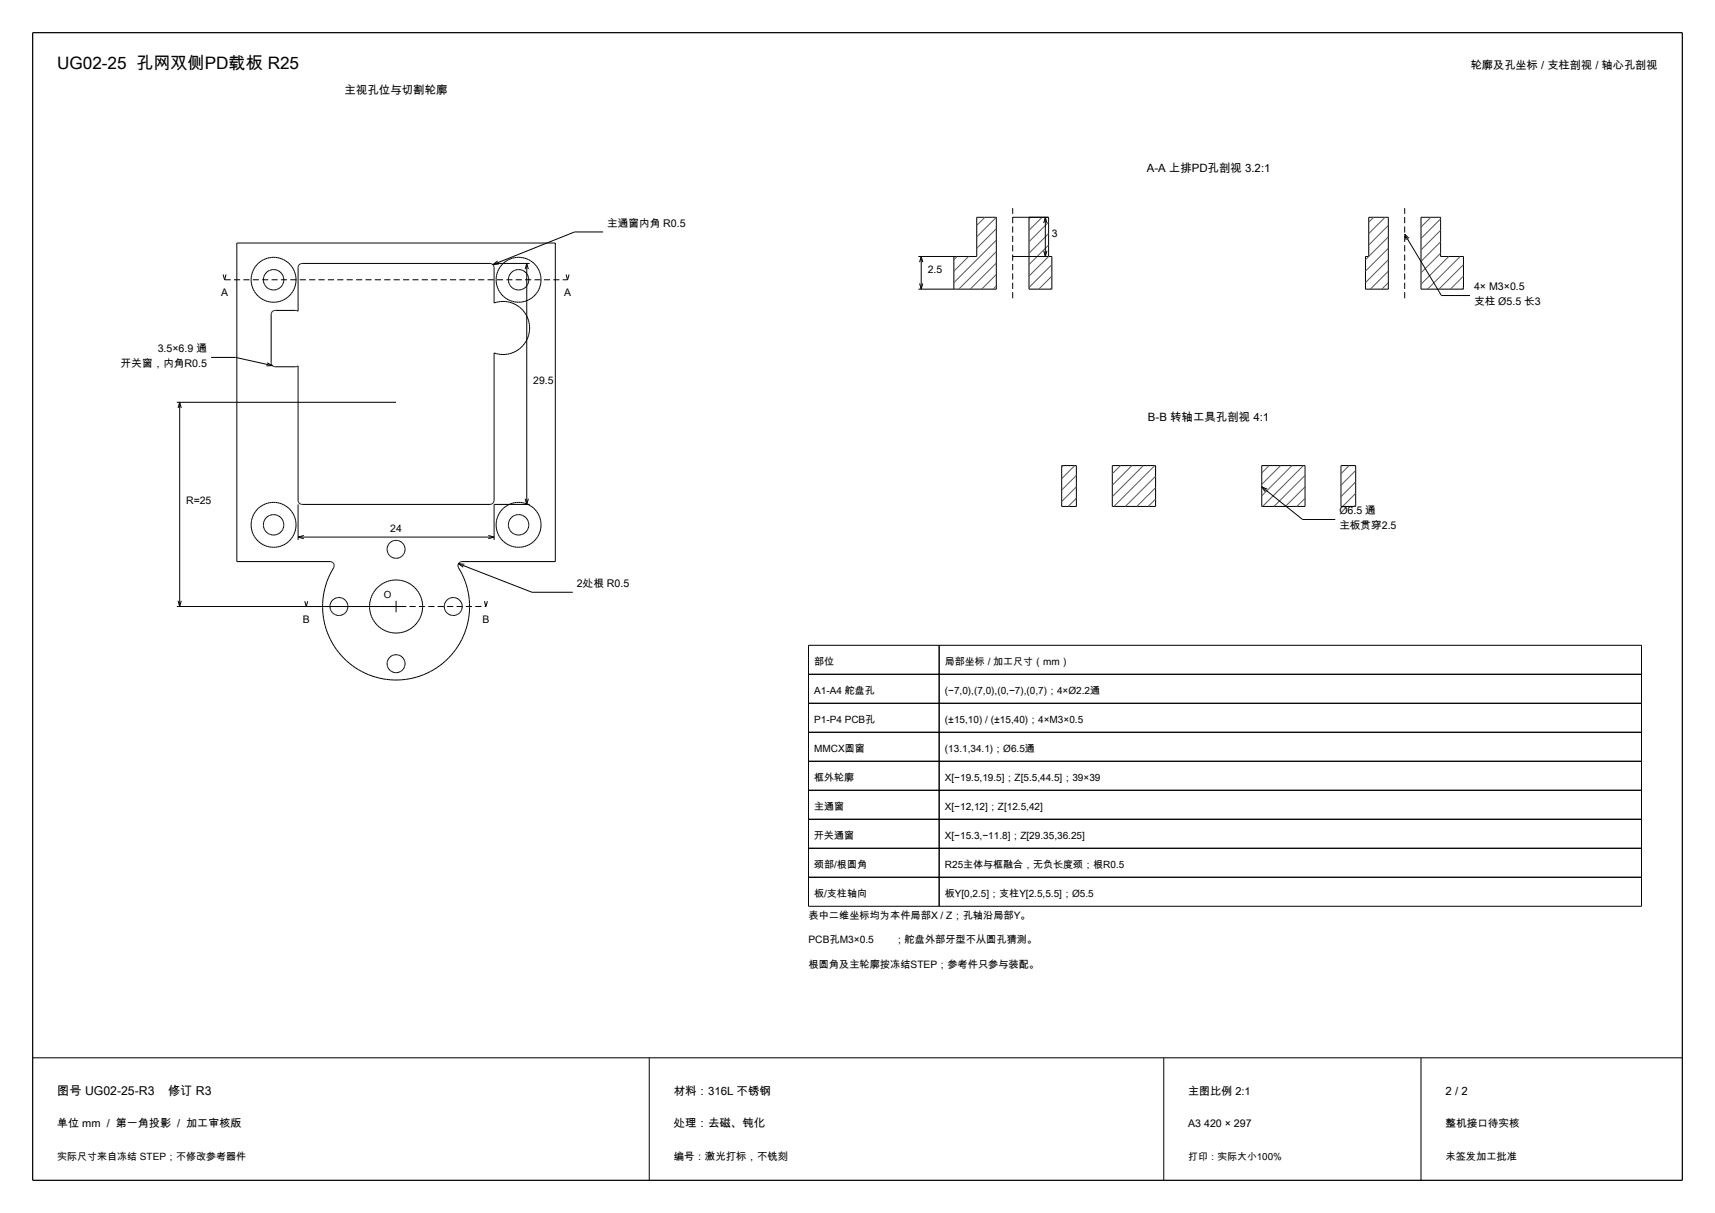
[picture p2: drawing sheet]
<svg xmlns="http://www.w3.org/2000/svg" width="420mm" height="297mm" viewBox="0 0 420 297" stroke-linecap="round" stroke-linejoin="round" font-family="sans-serif">
<path d="M8 8h404v281h-404z" fill="none" stroke="#000" stroke-width=".3"/>
<path d="M8 259h404" fill="none" stroke="#000" stroke-width=".25"/>
<g fill="none" stroke="#000" stroke-width=".24">
<path d="M58 59.5h78v78h-22.8a1 1 0 0 0-.9 1.5 18 18 0 0 1-15.6 27.5 18 18 0 0 1-14.9-27.9 1 1 0 0 0-1-1.1h-22.8zM147.7 56.8h-7l-20 8M248 53.2h8.8v9.6h.8v8h-5.6v-17.6M256 53.2v9.6M256 53.2l-.4 1.4M256 53.2l.4 1.4M335.2 53.2h4.8v17.6h-5.6v-8h.8zM344 57.4l9 15h7M344 57.4l.4 1.4M344 57.4l1.1 1M348 53.2h4.8v9.6h5.6v8h-10.4zM54.6 67.2l.4 1.3 .4-1.3"/>
<path d="M120.7 64.8l.3 .7v8.7a6.5 6.5 0 0 1 8.7 6.1 6.5 6.5 0 0 1-8.7 6.1v36.1a1 1 0 0 1-1 1h-46a1 1 0 0 1-1-1v-32.9l-.6 .2h-5l-.7-.3M120.7 64.8l-.7-.3h-46a1 1 0 0 0-1 1v10.7l-.6-.2h-5a1 1 0 0 0-1 1v11.8l.3 .7M121 64.5h8.7M121.9 63.9l-1.2 .9M122.2 64.6l-1.5 .2M129 64.5v59M129 64.5l-.4 1.4M129 64.5l.4 1.4M138.6 67.2l.4 1.3 .4-1.3M224.9 62.8h14.3v-9.6h4.8v17.6h-19.1M225.2 69.4l.4 1.4M225.6 62.8v8"/>
<path d="M225.6 62.8l-.4 1.4M225.6 62.8l.4 1.4M226 69.4l-.4 1.4M233.6 62.8v8M248 62.8h8.7M255.6 61.4l.4 1.4M256.4 61.4l-.4 1.4M43.3 98.5h53.7M44 98.5v50M44 98.5l-.4 1.4M44 98.5l.4 1.4M51.7 87.5h6l9 2"/>
<path d="M65.4 88.8l1.3 .7M66.7 89.5l-1.5 .1M260 114h3.6v10h-3.6zM272.4 114h10.6v10h-10.6zM309 114h10.6v10h-10.6zM309 119.2l10 8h8M309 119.2l.8 1.2M309 119.2l1.3 .6M328.4 114h3.6v10h-3.6zM73 123.5v8.7M73 131.5h48M73 131.5l1.4 .4"/>
<path d="M74.4 131.1l-1.4 .4M112.3 138l18 7h10M112.3 138l1.1 .9M112.3 138l1.4 .2M119.6 131.1l1.4 .4M121 131.5l-1.4 .4M128.6 122.1l.4 1.4M129.4 122.1l-.4 1.4M129.7 123.5h-8.7v8.7M43.3 148.5h55.1M43.6 147.1l.4 1.4M44.4 147.1l-.4 1.4"/>
<path d="M74.6 147.2l.4 1.3 .4-1.3M97 147.1v2.8M118.6 147.2l.4 1.3 .4-1.3M198 158h204v63.9h-204zM230 158v63.9M198 165.1h204M198 172.2h204M198 179.3h204M198 186.4h204M198 193.5h204M198 200.6h204M198 207.7h204"/>
<path d="M198 214.8h204M159 259v30M285 259v30M348 259v30"/>
<circle cx="67" cy="68.5" r="2.5"/>
<circle cx="127" cy="68.5" r="2.5"/>
<circle cx="67" cy="128.5" r="2.5"/>
<circle cx="97" cy="134.5" r="2.2"/>
<circle cx="127" cy="128.5" r="2.5"/>
<circle cx="83" cy="148.5" r="2.2"/>
<circle cx="97" cy="148.5" r="6.5"/>
<circle cx="111" cy="148.5" r="2.2"/>
<circle cx="97" cy="162.5" r="2.2"/>
</g>
<g fill="none" stroke="#000" stroke-width=".24" stroke-dasharray="1.5 .8" stroke-linecap="butt">
<path d="M55 68.5h84M61.5 68.5v.5M61.5 68v.5M61.5 69l.1 .5M61.6 67.5l-.1 .5M61.6 69.5l.1 .5M61.7 67l-.1 .5M61.7 70l.2 .5M61.9 66.5l-.2 .5M61.9 70.5l.2 .5M62.1 66.1l-.2 .4M62.1 71l.2 .4"/>
<path d="M62.3 65.6l-.2 .5M62.3 71.4l.3 .4M62.6 65.2l-.3 .4M62.6 71.8l.3 .4M62.9 64.8l-.3 .4M62.9 72.2l.4 .4M63.3 64.4l-.4 .4M63.3 72.6l.4 .3M63.7 64.1l-.4 .3M63.7 72.9l.4 .3M64.1 63.8l-.4 .3M64.1 73.2l.4 .2"/>
<path d="M64.5 63.6l-.4 .2M64.5 73.4l.5 .2M65 63.4l-.5 .2M65 73.6l.5 .2M65.5 63.2l-.5 .2M65.5 73.8l.5 .1M66 63.1l-.5 .1M66 73.9l.5 .1M66.5 63l-.5 .1M66.5 74h.5M67 63h-.5M67 74h.5"/>
<path d="M67.5 74l.5-.1M67.5 63h-.5M68 73.9l.5-.1M68 63.1l-.5-.1M68.5 73.8l.5-.2M68.5 63.2l-.5-.1M69 73.6l.5-.2M69 63.4l-.5-.2M69.5 73.4l.4-.2M69.5 63.6l-.5-.2M69.9 73.2l.4-.3M69.9 63.8l-.4-.2"/>
<path d="M70.3 72.9l.4-.3M70.3 64.1l-.4-.3M70.7 72.6l.4-.4M70.7 64.4l-.4-.3M71.1 72.2l.3-.4M71.1 64.8l-.4-.4M71.4 71.8l.3-.4M71.4 65.2l-.3-.4M71.7 71.4l.2-.4M71.7 65.6l-.3-.4M71.9 71l.2-.5M71.9 66.1l-.2-.5"/>
<path d="M72.1 70.5l.2-.5M72.1 66.5l-.2-.4M72.3 70l.1-.5M72.3 67l-.2-.5M72.4 69.5l.1-.5M72.4 67.5l-.1-.5M72.5 69v-.5M72.5 68l-.1-.5M72.5 68.5v-.5M121.5 68.5v.5M121.5 68v.5M121.5 69l.1 .5"/>
<path d="M121.6 67.5l-.1 .5M121.6 69.5l.1 .5M121.7 67l-.1 .5M121.7 70l.2 .5M121.9 66.5l-.2 .5M121.9 70.5l.2 .5M122.1 66.1l-.2 .4M122.1 71l.2 .4M122.3 65.6l-.2 .5M122.3 71.4l.3 .4M122.6 65.2l-.3 .4M122.6 71.8l.3 .4"/>
<path d="M122.9 64.8l-.3 .4M122.9 72.2l.4 .4M123.3 64.4l-.4 .4M123.3 72.6l.4 .3M123.7 64.1l-.4 .3M123.7 72.9l.4 .3M124.1 63.8l-.4 .3M124.1 73.2l.4 .2M124.5 63.6l-.4 .2M124.5 73.4l.5 .2M125 63.4l-.5 .2M125 73.6l.5 .2"/>
<path d="M125.5 63.2l-.5 .2M125.5 73.8l.5 .1M126 63.1l-.5 .1M126 73.9l.5 .1M126.5 63l-.5 .1M126.5 74h.5M127 63h-.5M127 74h.5M127.5 74l.5-.1M127.5 63h-.5M128 73.9l.5-.1M128 63.1l-.5-.1"/>
<path d="M128.5 73.8l.5-.2M128.5 63.2l-.5-.1M129 73.6l.5-.2M129 63.4l-.5-.2M129.5 73.4l.4-.2M129.5 63.6l-.5-.2M129.9 73.2l.4-.3M129.9 63.8l-.4-.2M130.3 72.9l.4-.3M130.3 64.1l-.4-.3M130.7 72.6l.4-.4M130.7 64.4l-.4-.3"/>
<path d="M131.1 72.2l.3-.4M131.1 64.8l-.4-.4M131.4 71.8l.3-.4M131.4 65.2l-.3-.4M131.7 71.4l.2-.4M131.7 65.6l-.3-.4M131.9 71l.2-.5M131.9 66.1l-.2-.5M132.1 70.5l.2-.5M132.1 66.5l-.2-.4M132.3 70l.1-.5M132.3 67l-.2-.5"/>
<path d="M132.4 69.5l.1-.5M132.4 67.5l-.1-.5M132.5 69v-.5M132.5 68l-.1-.5M132.5 68.5v-.5M248 73v-22M344 73v-22M61.5 128.5v.5M61.5 128v.5M61.5 129l.1 .5M61.6 127.5l-.1 .5M61.6 129.5l.1 .5"/>
<path d="M61.7 127l-.1 .5M61.7 130l.2 .5M61.9 126.5l-.2 .5M61.9 130.5l.2 .5M62.1 126.1l-.2 .4M62.1 131l.2 .4M62.3 125.6l-.2 .5M62.3 131.4l.3 .4M62.6 125.2l-.3 .4M62.6 131.8l.3 .4M62.9 124.8l-.3 .4M62.9 132.2l.4 .4"/>
<path d="M63.3 124.4l-.4 .4M63.3 132.6l.4 .3M63.7 124.1l-.4 .3M63.7 132.9l.4 .3M64.1 123.8l-.4 .3M64.1 133.2l.4 .2M64.5 123.6l-.4 .2M64.5 133.4l.5 .2M65 123.4l-.5 .2M65 133.6l.5 .2M65.5 123.2l-.5 .2M65.5 133.8l.5 .1"/>
<path d="M66 123.1l-.5 .1M66 133.9l.5 .1M66.5 123l-.5 .1M66.5 134h.5M67 123h-.5M67 134h.5M67.5 134l.5-.1M67.5 123h-.5M68 133.9l.5-.1M68 123.1l-.5-.1M68.5 133.8l.5-.2M68.5 123.2l-.5-.1"/>
<path d="M69 133.6l.5-.2M69 123.4l-.5-.2M69.5 133.4l.4-.2M69.5 123.6l-.5-.2M69.9 133.2l.4-.3M69.9 123.8l-.4-.2M70.3 132.9l.4-.3M70.3 124.1l-.4-.3M70.7 132.6l.4-.4M70.7 124.4l-.4-.3M71.1 132.2l.3-.4M71.1 124.8l-.4-.4"/>
<path d="M71.4 131.8l.3-.4M71.4 125.2l-.3-.4M71.7 131.4l.2-.4M71.7 125.6l-.3-.4M71.9 131l.2-.5M71.9 126.1l-.2-.5M72.1 130.5l.2-.5M72.1 126.5l-.2-.4M72.3 130l.1-.5M72.3 127l-.2-.5M72.4 129.5l.1-.5M72.4 127.5l-.1-.5"/>
<path d="M72.5 129v-.5M72.5 128l-.1-.5M72.5 128.5v-.5M121.5 128.5v.5M121.5 128v.5M121.5 129l.1 .5M121.6 127.5l-.1 .5M121.6 129.5l.1 .5M121.7 127l-.1 .5M121.7 130l.2 .5M121.9 126.5l-.2 .5M121.9 130.5l.2 .5"/>
<path d="M122.1 126.1l-.2 .4M122.1 131l.2 .4M122.3 125.6l-.2 .5M122.3 131.4l.3 .4M122.6 125.2l-.3 .4M122.6 131.8l.3 .4M122.9 124.8l-.3 .4M122.9 132.2l.4 .4M123.3 124.4l-.4 .4M123.3 132.6l.4 .3M123.7 124.1l-.4 .3M123.7 132.9l.4 .3"/>
<path d="M124.1 123.8l-.4 .3M124.1 133.2l.4 .2M124.5 123.6l-.4 .2M124.5 133.4l.5 .2M125 123.4l-.5 .2M125 133.6l.5 .2M125.5 123.2l-.5 .2M125.5 133.8l.5 .1M126 123.1l-.5 .1M126 133.9l.5 .1M126.5 123l-.5 .1M126.5 134h.5"/>
<path d="M127 123h-.5M127 134h.5M127.5 134l.5-.1M127.5 123h-.5M128 133.9l.5-.1M128 123.1l-.5-.1M128.5 133.8l.5-.2M128.5 123.2l-.5-.1M129 133.6l.5-.2M129 123.4l-.5-.2M129.5 133.4l.4-.2M129.5 123.6l-.5-.2"/>
<path d="M129.9 133.2l.4-.3M129.9 123.8l-.4-.2M130.3 132.9l.4-.3M130.3 124.1l-.4-.3M130.7 132.6l.4-.4M130.7 124.4l-.4-.3M131.1 132.2l.3-.4M131.1 124.8l-.4-.4M131.4 131.8l.3-.4M131.4 125.2l-.3-.4M131.7 131.4l.2-.4M131.7 125.6l-.3-.4"/>
<path d="M131.9 131l.2-.5M131.9 126.1l-.2-.5M132.1 130.5l.2-.5M132.1 126.5l-.2-.4M132.3 130l.1-.5M132.3 127l-.2-.5M132.4 129.5l.1-.5M132.4 127.5l-.1-.5M132.5 129v-.5M132.5 128l-.1-.5M132.5 128.5v-.5M75 148.5h44"/>
</g>
<g fill="none" stroke="#595959" stroke-width=".24">
<path d="M241.2 53.2l-2 2M244 53.2l-4.8 4.8M244 56l-4.8 4.8M244 58.8l-10.4 10.4M252.4 53.2l-.4 .4M255.2 53.2l-3.2 3.2M256.8 54.4l-4.8 4.8M256.8 57.2l-4.8 4.8M336.4 53.2l-1.2 1.2M339.2 53.2l-4 4M340 55.2l-4.8 4.8M340 58l-5.6 5.6"/>
<path d="M350.4 53.2l-2.4 2.4M352.8 53.6l-4.8 4.8M352.8 56.4l-4.8 4.8M352.8 59.2l-4.8 4.8M234.4 62.8l-.8 .8M237.2 62.8l-3.6 3.6M244 61.6l-9.2 9.2M244 64.4l-6.4 6.4M244 67.2l-3.6 3.6M244 70l-.8 .8M256.8 60l-4.8 4.8M256.8 62.8l-4.8 4.8"/>
<path d="M257.6 64.8l-5.6 5.6M257.6 67.6l-3.2 3.2M257.6 70.4l-.4 .4M340 60.8l-5.6 5.6M340 63.6l-5.6 5.6M340 66.4l-4.4 4.4M340 69.2l-1.6 1.6M352.8 62l-4.8 4.8M354.8 62.8l-6.8 6.8M357.6 62.8l-8 8M358.4 64.8l-6 6M358.4 67.6l-3.2 3.2"/>
<path d="M358.4 70.4l-.4 .4M260.4 114l-.4 .4M263.2 114l-3.2 3.2M263.6 116.4l-3.6 3.6M263.6 119.2l-3.6 3.6M274.4 114l-2 2M277.2 114l-4.8 4.8M280 114l-7.6 7.6M282.8 114l-10 10M283 116.6l-7.4 7.4M283 119.4l-4.6 4.6M310.8 114l-1.8 1.8"/>
<path d="M313.6 114l-4.6 4.6M316.4 114l-7.4 7.4M319.2 114l-10 10M319.6 116.4l-7.6 7.6M319.6 119.2l-4.8 4.8M330.4 114l-2 2M332 115.2l-3.6 3.6M332 118l-3.6 3.6M263.6 122l-2 2M283 122.2l-1.8 1.8M319.6 122l-2 2M332 120.8l-3.2 3.2"/>
<path d="M332 123.6l-.4 .4"/>
</g>
<text font-size="4.2" x="14" y="17">UG02-25 孔网双侧PD载板 R25</text>
<g font-size="3">
<text x="14" y="268">图号 UG02-25-R3</text>
<text x="41.2" y="268">修订 R3</text>
</g>
<g font-size="2.8">
<text x="360.2" y="17">轮廓及孔坐标 / 支柱剖视 / 轴心孔剖视</text>
<text x="84.4" y="23">主视孔位与切割轮廓</text>
<text x="280.8" y="42">A-A 上排PD孔剖视 3.2:1</text>
<text x="281.1" y="103">B-B 转轴工具孔剖视 4:1</text>
<text x="165" y="268">材料：316L 不锈钢</text>
<text x="354" y="268">2 / 2</text>
<text x="165" y="276">处理：去磁、钝化</text>
</g>
<g font-size="2.7">
<text x="291" y="268">主图比例 2:1</text>
<text x="14" y="276">单位 mm / 第一角投影 / 加工审核版</text>
</g>
<g font-size="2.6">
<text x="148.7" y="55.5">主通窗内角 R0.5</text>
<text x="361" y="71.1">4× M3×0.5</text>
<text x="361" y="74.7">支柱 Ø5.5 长3</text>
<text x="29.6" y="89.9">开关窗，内角R0.5</text>
<text x="38.6" y="86.3">3.5×6.9 通</text>
<text x="328" y="126">Ø6.5 通</text>
<text x="328" y="129.6">主板贯穿2.5</text>
<text x="141.3" y="143.8">2处根 R0.5</text>
<text x="291" y="276">A3 420 × 297</text>
<text x="354" y="276">整机接口待实核</text>
</g>
<g font-size="2.5">
<text x="257.6" y="58">3</text>
<text x="227.2" y="66.8">2.5</text>
<text x="54.1" y="72.5">A</text>
<text x="138.1" y="72.5">A</text>
<text x="130.6" y="94">29.5</text>
<text x="45.6" y="123.5">R=25</text>
<text x="95.6" y="130.3">24</text>
<text x="74.1" y="152.5">B</text>
<text x="118.1" y="152.5">B</text>
<text x="199.4" y="162.8">部位</text>
<text x="231.4" y="162.8">局部坐标 / 加工尺寸（mm）</text>
<text x="199.4" y="169.9">A1-A4 舵盘孔</text>
<text x="231.4" y="169.9">(−7,0),(7,0),(0,−7),(0,7)；4×Ø2.2通</text>
<text x="199.4" y="177">P1-P4 PCB孔</text>
<text x="231.4" y="177">(±15,10) / (±15,40)；4×M3×0.5</text>
<text x="199.4" y="184.1">MMCX圆窗</text>
<text x="231.4" y="184.1">(13.1,34.1)；Ø6.5通</text>
<text x="199.4" y="191.2">框外轮廓</text>
<text x="231.4" y="191.2">X[−19.5,19.5]；Z[5.5,44.5]；39×39</text>
<text x="199.4" y="198.3">主通窗</text>
<text x="231.4" y="198.3">X[−12,12]；Z[12.5,42]</text>
<text x="199.4" y="205.4">开关通窗</text>
<text x="231.4" y="205.4">X[−15.3,−11.8]；Z[29.35,36.25]</text>
<text x="199.4" y="212.5">颈部/根圆角</text>
<text x="231.4" y="212.5">R25主体与框融合，无负长度颈；根R0.5</text>
<text x="199.4" y="219.6">板/支柱轴向</text>
<text x="231.4" y="219.6">板Y[0,2.5]；支柱Y[2.5,5.5]；Ø5.5</text>
<text x="198" y="225">表中二维坐标均为本件局部X / Z；孔轴沿局部Y。</text>
<text x="198" y="231">PCB孔M3×0.5</text>
<text x="219" y="231">；舵盘外部牙型不从圆孔猜测。</text>
<text x="198" y="237">根圆角及主轮廓按冻结STEP；参考件只参与装配。</text>
<text x="14" y="284">实际尺寸来自冻结 STEP；不修改参考器件</text>
<text x="165" y="284">编号：激光打标，不铣刻</text>
<text x="354" y="284">未签发加工批准</text>
</g>
<g font-size="2.4">
<text x="94" y="146.5">O</text>
<text x="291" y="284">打印：实际大小100%</text>
</g>
</svg>
